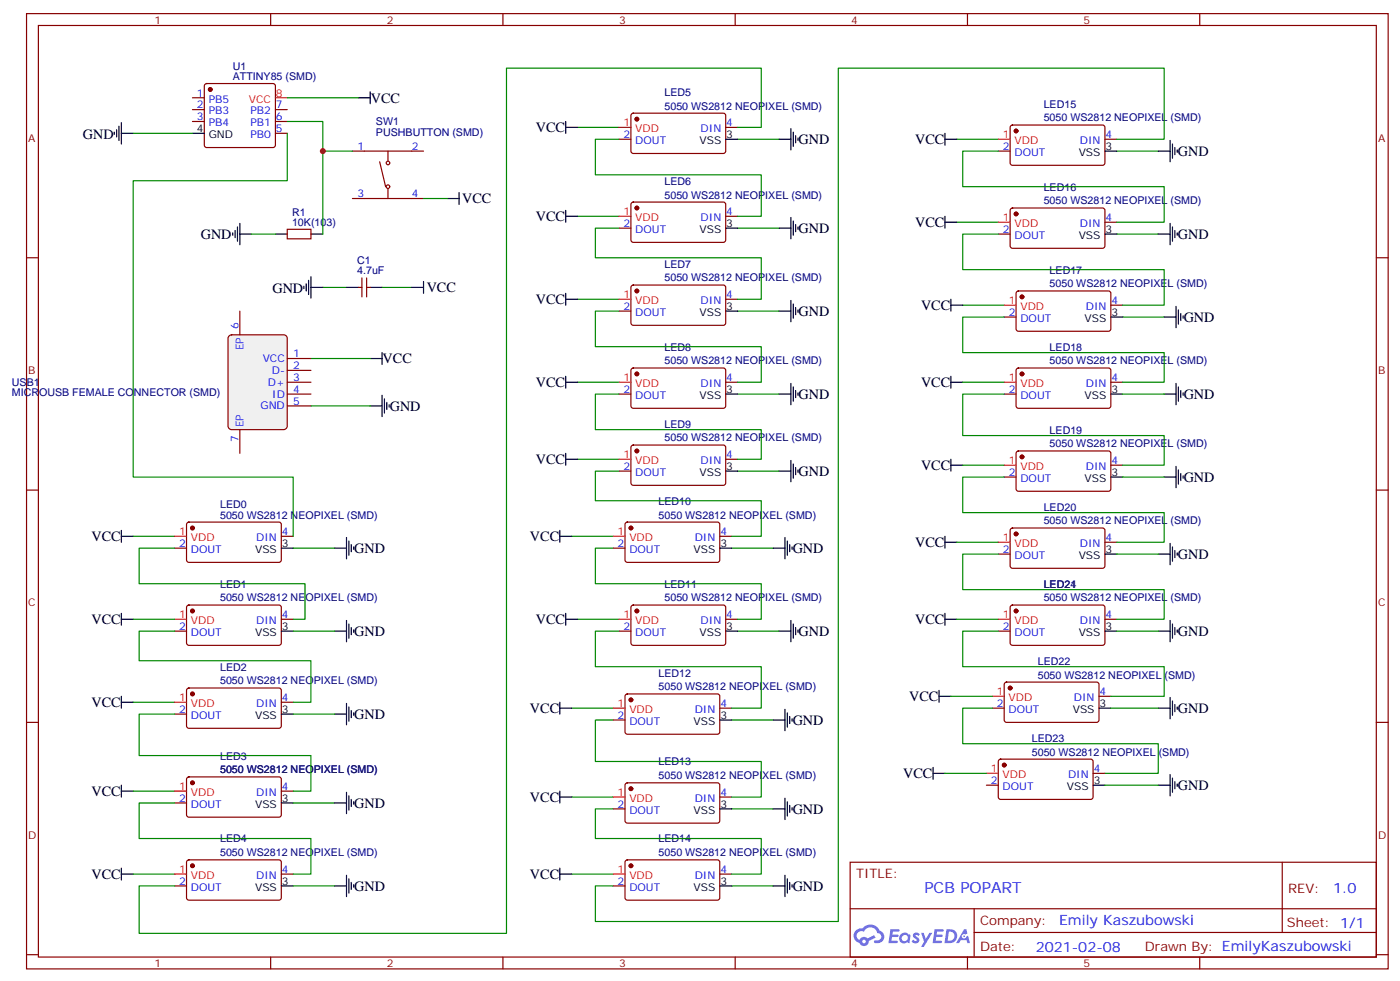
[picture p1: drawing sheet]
<svg xmlns="http://www.w3.org/2000/svg" width="417mm" height="292mm" viewBox="0 0 417 292" stroke-linecap="round" stroke-linejoin="round" font-family="sans-serif">
<g fill="none" stroke="#870000" stroke-width=".35">
<path d="M7.9 4.1h405.3v284.3h-405.3zM11.4 7.6h398.3v277.3h-398.3zM80.6 4.1v3.5M149.7 4.1v3.5M218.9 4.1v3.5M288 4.1v3.5M357.2 4.1v3.5M7.9 76.7h3.5M409.7 76.7h3.5M7.9 145.9h3.5M409.7 145.9h3.5M7.9 215h3.5"/>
<path d="M409.7 215h3.5M253.1 256.6h156.6v28.3h-156.6zM381.7 256.7v20.8M253.1 270.5h156.5M290 277.5h119.6M290 270.5v14.1M7.9 284.2h3.5M80.6 284.9v3.5M149.7 284.9v3.5M218.9 284.9v3.5M288 284.9v3.5M357.2 284.9v3.5"/>
<path d="M409.7 284.2h3.5"/>
</g>
<g fill="#5487ff">
<path d="M272.1 277.8a1.22 1.22 0 0 1 1.7 .3l-.4 .6a.47 .47 0 0 0-.3-.4 .47 .47 0 0 0-.5 .1l.1 .3a1.14 1.14 0 0 1 .8 1.7 1.14 1.14 0 0 1-1.9 0l-.2-.2 .5-.5 .7 .4a.29 .29 0 0 0 .3-.2 .29 .29 0 0 0-.3-.4 1.04 1.04 0 0 1-.5-1.7z"/>
<path d="M265.1 276.6h2.3l.4 .2-.2 .5h-1.8l-.1 .9h1.5l.3 .3-.4 .4h-1.5l-.2 1.1 1.7 .1 .2 .3-.2 .3h-2.6z"/>
<path d="M278.2 276.6h2.4l.3 .2-.1 .5h-1.9l-.1 .9h1.5l.4 .3-.4 .4h-1.6l-.1 1.1 1.7 .1 .2 .3-.2 .3h-2.7z"/>
<path d="M287 276.6h.7l.3 1.2-.6 .3a.69 .69 0 0 0-1 .3 .69 .69 0 0 0 .4 1 .69 .69 0 0 0 .9-.6l.5-.3 .6 2.2h-.8l-.3-.9h-1.7l-.5 .9h-.9z"/>
<path d="M274.2 277.7h.8l.6 1.8 1.1-1.8h.8l-2.5 4.1h-.8l.9-1.5z"/>
<path d="M281.8 276.6l-.6 4.1h1.3a2.11 2.11 0 0 0 2.5-2.1 2.11 2.11 0 0 0-2.6-2zM282.5 277.3a1.39 1.39 0 0 1 1.6 1.4 1.39 1.39 0 0 1-1.7 1.3h-.3z"/>
<path d="M268.1 278.2a1.54 1.54 0 0 0-.1 2.1 1.54 1.54 0 0 0 2.1 .2l.7 .2 .2-2.3-.1-.2-.4-.1a1.49 1.49 0 0 0-2.4 .1zM268.3 279.2a.95 .95 0 0 1 1.9 0 .95 .95 0 0 1-1.9 0z"/>
<path d="M254.8 276.9a2.18 2.18 0 0 0 1.1 3.8 1.44 1.44 0 0 0 1.6 .9 1.44 1.44 0 0 0 1.1-1.5l2.1-1-.5-.7-1.9 .9a1.47 1.47 0 0 0-2.4 .5 1.39 1.39 0 0 1-.7-2 1.39 1.39 0 0 1 2-.4 2.12 2.12 0 0 1 2.2-1.3 2.12 2.12 0 0 1 1.8 1.6 1.14 1.14 0 0 1 1.1 1.5 1.14 1.14 0 0 1-1.6 .7 .43 .43 0 0 0-.5 .3 .43 .43 0 0 0 .4 .5 1.98 1.98 0 0 0 2.5-1.2 1.98 1.98 0 0 0-1.3-2.5 3.1 3.1 0 0 0-5.2-.7l-.9 .1zM256.7 280.2a.55 .55 0 0 1 1.1 0 .55 .55 0 0 1-1.1 0z"/>
<circle cx="287" cy="278.7" r=".26"/>
</g>
<circle cx="62.6" cy="26.6" r=".53" fill="#870000" stroke="#870000" stroke-width=".35"/>
<g fill="none" stroke="#870000" stroke-width=".35">
<path d="M57.3 29.1h3.5M57.3 32.6h3.5M57.3 36.2h3.5M61.1 25.1l.4-.2h19.8l.5 .2 .2 .5v17.6l-.2 .5-.5 .2h-19.8l-.5-.2-.2-.5v-17.6zM82 32.6h3.5M82 36.2h3.5M82 39.7h3.5M104.9 59.1h21.2M104.9 45h21.2M113 48.2l1.8 7.4M115.5 45v2.8M115.5 56.3v2.8"/>
<path d="M85.5 68.3h7.1v2.8h-7.1z"/>
<circle cx="115.5" cy="55.6" r=".53"/>
<circle cx="115.5" cy="48.5" r=".53"/>
</g>
<path d="M57.3 39.7h3.5M82 69.7h3.5M92.6 69.7h3.5" fill="none" stroke="#000" stroke-width=".35"/>
<path d="M82 29.1h3.5" fill="none" stroke="#f00" stroke-width=".35"/>
<path d="M68.1 100.1l.8-.4h15.6l.8 .4 .2 .6v26.1l-.5 .9-.5 .2h-15.6l-.8-.5-.2-.6v-26.1z" fill="#f0f0f0" stroke="#870000" stroke-width=".35"/>
<g fill="none" stroke="#870000" stroke-width=".35">
<path d="M188.1 33.9l.4-.2h27.1l.4 .7v10.9l-.7 .4-27.1-.1-.4-.6v-10.6zM216 37.9h3.6M300.9 37.4l.5-.2 27.1 .1 .4 .6v10.9l-.7 .4-27.1-.1-.4-.6v-10.6zM184.3 41.5h3.5M297.2 45h3.5M328.9 41.5h3.6M184.3 67.9h3.5M188.1 60.4l.4-.3 27.1 .1 .4 .7v10.8l-.7 .4h-27.1l-.4-.7v-10.5zM216 64.4h3.6M297.2 69.7h3.5M300.9 62.1l.5-.2 27.1 .1 .4 .6v10.9l-.7 .4-27.1-.1-.4-.6v-10.6zM328.9 66.1h3.6"/>
<path d="M71.4 92.6v7.1M106.7 85.5h1M107.7 82.7v5.7M109.1 82.7v5.7M109.1 85.5h1.1M184.3 92.6h3.5M188.1 85l.4-.2 27.1 .1 .4 .6v10.9l-.7 .4h-27.1l-.4-.7v-10.6zM216 89.1h3.6M298.9 94.4h3.6M302.7 86.8l.5-.2 27.1 .1 .4 .6-.1 10.9-.6 .4-27.1-.1-.4-.6v-10.6zM330.7 90.8h3.5M85.5 117.3h7.1"/>
<path d="M85.5 113.8h7.1M85.5 110.2h7.1M85.5 106.7h7.1M184.3 117.3h3.5M188.1 109.7l.4-.2 27.1 .1 .4 .6v10.9l-.7 .4h-27.1l-.4-.7v-10.6zM216 113.8h3.6M298.9 117.3h3.6M302.7 109.7l.5-.2 27.1 .1 .4 .6-.1 10.9-.6 .4h-27.1l-.4-.7v-10.6zM330.7 113.8h3.5M71.4 127.9v7M85.5 120.8h7.1M188.1 132.7l.4-.2h27.1l.4 .7v10.8l-.7 .5-27.1-.1-.4-.6v-10.6z"/>
<path d="M216 136.7h3.6M302.7 134.4l.5-.2 27.1 .1 .4 .6-.1 10.9-.6 .4h-27.1l-.4-.7v-10.6zM330.7 138.5h3.5M55.8 155.6l.4-.2 27.1 .1 .4 .6v10.9l-.7 .4-27-.1-.5-.6v-10.6zM83.7 159.6h3.6M184.3 140.2h3.5M186.3 155.6l.5-.2 27 .1 .5 .6-.1 10.9-.6 .4-27.1-.1-.4-.6v-10.6zM214.3 159.6h3.5M298.9 142h3.6M300.9 157.4l.5-.2h27.1l.4 .7v10.8l-.7 .5-27.1-.1-.4-.6v-10.6zM52 163.2h3.5M182.5 163.2h3.6"/>
<path d="M297.2 164.9h3.5M328.9 161.4h3.6M52 187.9h3.5M55.8 180.3l.4-.2h27.1l.4 .7v10.9l-.7 .4-27-.1-.5-.6v-10.6zM83.7 184.3h3.6M184.3 187.9h3.5M188.1 180.3l.4-.2h27.1l.4 .7v10.9l-.7 .4-27.1-.1-.4-.6v-10.6zM216 184.3h3.6M297.2 187.9h3.5M300.9 180.3l.5-.2h27.1l.4 .7v10.9l-.7 .4-27.1-.1-.4-.6v-10.6zM328.9 184.3h3.6M52 212.5h3.5"/>
<path d="M55.8 205l.4-.2h27.1l.4 .7v10.9l-.7 .4-27-.1-.5-.6v-10.6zM83.7 209h3.6M182.5 214.3h3.6M186.3 206.8l.5-.2h27l.5 .7-.1 10.8-.6 .4h-27.1l-.4-.7v-10.5zM214.3 210.8h3.5M295.4 210.8h3.5M299.2 203.2l.4-.2 27.1 .1 .5 .6-.1 10.9-.6 .4h-27.1l-.5-.7v-10.6zM327.2 207.3h3.5M52 239h3.5M55.8 231.5l.4-.3 27.1 .1 .4 .7v10.8l-.7 .4h-27l-.5-.7v-10.5zM83.7 235.5h3.6M186.3 233.2l.5-.2 27 .1 .5 .6-.1 10.9-.6 .4-27.1-.1-.4-.6v-10.6z"/>
<path d="M214.3 237.2h3.5M293.7 233.7h3.5M297.4 226.2l.5-.2h27.1l.4 .7-.1 10.8-.6 .4h-27.1l-.4-.7v-10.5zM325.4 230.2h3.5M55.8 256.1l.4-.2 27.1 .1 .4 .6v10.9l-.7 .4h-27l-.5-.7v-10.6zM182.5 240.8h3.6M186.3 256.1l.5-.2 27 .1 .5 .6-.1 10.9-.6 .4h-27.1l-.4-.7v-10.6zM52 263.7h3.5M83.7 260.2h3.6M182.5 263.7h3.6M214.3 260.2h3.5"/>
</g>
<g fill="none" stroke="#000" stroke-width=".35">
<path d="M34 39.3v.7M34.7 38.6v2.1M35.4 37.6v4.2M36.1 39.7h3.6M36.1 36.5v6.4M106.7 29.1h3.5M110.2 27.3v3.6M168.4 36.2v3.5M168.4 37.9h3.5M235.4 38.3v6.3M236.1 39.3v4.3M281.3 39.7v3.5"/>
<path d="M133.1 59.1h3.6M136.7 57.3v3.6M216 41.5h3.6M231.9 41.5h3.5M236.9 40.4v2.1M237.6 41.1v.7M281.3 41.5h3.5M328.9 45h3.6M344.8 45h3.5M348.3 41.8v6.4M349 42.9v4.2M349.7 43.9v2.1"/>
<path d="M350.4 44.6v.7M69.3 69.3v.7M70 68.6v2.1M70.7 67.6v4.2M71.4 69.7h3.5M71.4 66.5v6.3M168.4 62.6v3.5M168.4 64.4h3.5M216 67.9h3.6M231.9 67.9h3.5M235.4 64.7v6.4M236.1 65.8v4.2"/>
<path d="M236.9 66.9v2.1M237.6 67.6v.7M281.3 66.1h3.5M281.3 64.4v3.5M328.9 69.7h3.6M344.8 69.7h3.5M348.3 66.5v6.3M349 67.6v4.2M349.7 68.6v2.1M350.4 69.3v.7M90.5 85.2v.7M91.2 84.5v2.1"/>
<path d="M91.9 83.4v4.3M92.6 85.5h3.5M92.6 82.4v6.3M103.2 85.5h3.5M110.2 85.5h3.5M122.6 85.5h3.5M126.1 83.8v3.5M168.4 87.3v3.5M168.4 89.1h3.5M216 92.6h3.6M231.9 92.6h3.5M235.4 89.4v6.4"/>
<path d="M236.1 90.5v4.2M236.9 91.5v2.2M237.6 92.3v.7M283.1 90.8h3.5M283.1 89.1v3.5M330.7 94.4h3.5M346.6 94.4h3.5M350.1 91.2v6.3M350.8 92.3v4.2M351.5 93.3v2.1M352.2 94v.7M110.2 106.7h3.5"/>
<path d="M113.7 105v3.5M113.7 117.7v6.3M114.4 118.7v4.2M115.1 119.8v2.1M168.4 113.8h3.5M168.4 112v3.5M216 117.3h3.6M231.9 117.3h3.5M235.4 114.1v6.4M236.1 115.2v4.2M236.9 116.2v2.2M237.6 116.9v.8"/>
<path d="M283.1 113.8h3.5M283.1 112v3.5M330.7 117.3h3.5M346.6 117.3h3.5M350.1 114.1v6.4M350.8 115.2v4.2M351.5 116.2v2.2M352.2 116.9v.8M110.2 120.8h3.5M115.9 120.5v.7M168.4 134.9v3.6M168.4 136.7h3.5"/>
<path d="M235.4 137.1v6.3M236.1 138.1v4.2M236.9 139.2v2.1M237.6 139.9v.7M283.1 136.7v3.5M283.1 138.5h3.5M350.1 138.8v6.4M350.8 139.9v4.2M36.1 157.9v3.5M36.1 159.6h3.6M103.2 160v6.3M166.7 159.6h3.5"/>
<path d="M166.7 157.9v3.5M216 140.2h3.6M231.9 140.2h3.5M233.7 160v6.3M281.3 159.6v3.6M330.7 142h3.5M346.6 142h3.5M351.5 140.9v2.2M352.2 141.6v.7M83.7 163.2h3.6M99.6 163.2h3.6M103.9 161v4.3"/>
<path d="M104.6 162.1v2.1M105.3 162.8v.7M214.3 163.2h3.5M230.2 163.2h3.5M234.4 161v4.3M235.1 162.1v2.1M235.8 162.8v.7M281.3 161.4h3.5M328.9 164.9h3.6M344.8 164.9h3.5M348.3 161.7v6.4M349 162.8v4.2"/>
<path d="M349.7 163.9v2.1M350.4 164.6v.7M36.1 182.6v3.5M36.1 184.3h3.6M83.7 187.9h3.6M99.6 187.9h3.6M103.2 184.7v6.3M103.9 185.7v4.3M104.6 186.8v2.1M105.3 187.5v.7M168.4 184.3h3.5M168.4 182.6v3.5"/>
<path d="M216 187.9h3.6M231.9 187.9h3.5M235.4 184.7v6.3M236.1 185.7v4.3M236.9 186.8v2.1M237.6 187.5v.7M281.3 184.3h3.5M281.3 182.6v3.5M328.9 187.9h3.6M344.8 187.9h3.5M348.3 184.7v6.3M349 185.7v4.3"/>
<path d="M349.7 186.8v2.1M350.4 187.5v.7M36.1 207.3v3.5M36.1 209h3.6M83.7 212.5h3.6M99.6 212.5h3.6M103.2 209.4v6.3M103.9 210.4v4.3M104.6 211.5v2.1M105.3 212.2v.7M166.7 209v3.5M166.7 210.8h3.5"/>
<path d="M214.3 214.3h3.5M230.2 214.3h3.5M233.7 211.1v6.4M234.4 212.2v4.2M235.1 213.3v2.1M235.8 214v.7M279.5 207.3h3.6M279.5 205.5v3.5M327.2 210.8h3.5M344.8 210.8h3.5M348.3 207.6v6.4M349 208.7v4.2"/>
<path d="M349.7 209.7v2.1M350.4 210.4v.7M36.1 233.7v3.5M36.1 235.5h3.6M83.7 239h3.6M99.6 239h3.6M103.2 235.8v6.4M103.9 236.9v4.2M104.6 237.9v2.2M105.3 238.7v.7M166.7 235.5v3.5M166.7 237.2h3.5"/>
<path d="M233.7 237.6v6.3M234.4 238.7v4.2M235.1 239.7v2.1M277.8 230.2h3.5M277.8 228.4v3.6M325.4 233.7h3.5M344.8 233.7h3.5M348.3 230.5v6.4M349 231.6v4.2M349.7 232.7v2.1M350.4 233.4v.7M36.1 258.4v3.5"/>
<path d="M166.7 258.4v3.5M214.3 240.8h3.5M230.2 240.8h3.5M235.8 240.4v.7M36.1 260.2h3.6M83.7 263.7h3.6M99.6 263.7h3.6M103.2 260.5v6.4M103.9 261.6v4.2M104.6 262.6v2.2M105.3 263.3v.8M166.7 260.2h3.5"/>
<path d="M214.3 263.7h3.5M230.2 263.7h3.5M233.7 260.5v6.4M234.4 261.6v4.2M235.1 262.6v2.2M235.8 263.3v.8"/>
</g>
<g fill="none" stroke="#008700" stroke-width=".35">
<path d="M39.7 39.7h17.6M85.5 36.2h10.6v33.5M85.5 39.7v14.1h-45.8v88.2h47.6v17.6M85.5 29.1h21.2M171.9 37.9h12.4M219.6 37.9h7v-17.6h-75.8v257.5h-109.4v-14.1h10.6M96.1 45h8.8M126.1 59.1h7M184.3 41.5h-7.1v10.5h49.4v12.4h-7M219.6 41.5h12.3M284.8 41.5h12.4M297.2 45h-10.6v10.6h60v10.5h-14.1"/>
<path d="M332.5 41.5h14.1v-21.2h-97v254h-72.4v-10.6h5.3M332.5 45h12.3M74.9 69.7h7.1M171.9 64.4h12.4M184.3 67.9h-7.1v8.8h49.4v12.4h-7M219.6 67.9h12.3M284.8 66.1h12.4M297.2 69.7h-10.6v10.6h60v10.5h-12.4M332.5 69.7h12.3M96.1 85.5h7.1M113.7 85.5h8.9M171.9 89.1h12.4"/>
<path d="M184.3 92.6h-7.1v10.6h49.4v10.6h-7M219.6 92.6h12.3M286.6 90.8h12.3M298.9 94.4h-12.3v10.6h60v8.8h-12.4M334.2 94.4h12.4M92.6 106.7h17.6M171.9 113.8h12.4M184.3 117.3h-7.1v10.6h49.4v8.8h-7M219.6 117.3h12.3M286.6 113.8h12.3M298.9 117.3h-12.3v12.3h60v8.9h-12.4M334.2 117.3h12.4"/>
<path d="M92.6 120.8h17.6M171.9 136.7h12.4M286.6 138.5h12.3M39.7 159.6h12.3M170.2 159.6h12.3M184.3 140.2h-7.1v8.8h49.4v10.6h-8.8M219.6 140.2h12.3M298.9 142h-12.3v10.6h60v8.8h-14.1M334.2 142h12.4M52 163.2h-10.6v10.5h49.4v10.6h-3.5M87.3 163.2h12.3M182.5 163.2h-5.3v10.5h49.4v10.6h-7"/>
<path d="M217.8 163.2h12.4M284.8 161.4h12.4M297.2 164.9h-10.6v10.6h60v8.8h-14.1M332.5 164.9h12.3M39.7 184.3h12.3M52 187.9h-10.6v8.8h51.2v12.3h-5.3M87.3 187.9h12.3M171.9 184.3h12.4M184.3 187.9h-7.1v10.5h49.4v12.4h-8.8M219.6 187.9h12.3M284.8 184.3h12.4M297.2 187.9h-10.6v10.5h60v8.9h-15.9"/>
<path d="M332.5 187.9h12.3M39.7 209h12.3M52 212.5h-10.6v12.4h51.2v10.6h-5.3M87.3 212.5h12.3M170.2 210.8h12.3M182.5 214.3h-5.3v12.4h49.4v10.5h-8.8M217.8 214.3h12.4M283.1 207.3h12.3M295.4 210.8h-8.8v10.6h58.2v8.8h-15.9M330.7 210.8h14.1M39.7 235.5h12.3M52 239h-10.6v10.6h51.2v10.6h-5.3"/>
<path d="M87.3 239h12.3M170.2 237.2h12.3M281.3 230.2h12.4M328.9 233.7h15.9M182.5 240.8h-5.3v8.8h49.4v10.6h-8.8M217.8 240.8h12.4M39.7 260.2h12.3M87.3 263.7h12.3M170.2 260.2h12.3M217.8 263.7h12.4"/>
</g>
<g fill="#870000" stroke="#870000" stroke-width=".35">
<circle cx="57.3" cy="257.7" r=".53"/>
<circle cx="57.3" cy="233" r=".53"/>
<circle cx="57.3" cy="206.6" r=".53"/>
<circle cx="57.3" cy="181.9" r=".53"/>
<circle cx="57.3" cy="157.2" r=".53"/>
<circle cx="189.6" cy="111.3" r=".53"/>
<circle cx="189.6" cy="86.6" r=".53"/>
<circle cx="189.6" cy="61.9" r=".53"/>
<circle cx="189.6" cy="35.5" r=".53"/>
<circle cx="187.8" cy="257.7" r=".53"/>
<circle cx="187.8" cy="234.8" r=".53"/>
<circle cx="187.8" cy="208.3" r=".53"/>
<circle cx="189.6" cy="181.9" r=".53"/>
<circle cx="187.8" cy="157.2" r=".53"/>
<circle cx="189.6" cy="134.2" r=".53"/>
<circle cx="304.2" cy="88.4" r=".53"/>
<circle cx="302.5" cy="63.7" r=".53"/>
<circle cx="302.5" cy="39" r=".53"/>
<circle cx="304.2" cy="111.3" r=".53"/>
<circle cx="304.2" cy="136" r=".53"/>
<circle cx="302.5" cy="158.9" r=".53"/>
<circle cx="302.5" cy="181.9" r=".53"/>
<circle cx="300.7" cy="204.8" r=".53"/>
<circle cx="298.9" cy="227.7" r=".53"/>
</g>
<g fill="none" stroke="#f00" stroke-width=".35">
<path d="M184.3 37.9h3.5M297.2 41.5h3.5M184.3 64.4h3.5M297.2 66.1h3.5M184.3 89.1h3.5M298.9 90.8h3.6M184.3 113.8h3.5M298.9 113.8h3.6M184.3 136.7h3.5M298.9 138.5h3.6M52 159.6h3.5M182.5 159.6h3.6"/>
<path d="M297.2 161.4h3.5M52 184.3h3.5M184.3 184.3h3.5M297.2 184.3h3.5M52 209h3.5M182.5 210.8h3.6M295.4 207.3h3.5M52 235.5h3.5M182.5 237.2h3.6M293.7 230.2h3.5M52 260.2h3.5M182.5 260.2h3.6"/>
</g>
<circle cx="96.1" cy="45" r=".88" fill="#c00"/>
<text font-size="4.6" fill="#00f" x="275.2" y="265.7">PCB POPART</text>
<g font-size="4.2">
<text x="110.4" y="30.7">VCC</text>
<text x="24.7" y="41.3">GND</text>
<text x="159.5" y="39.4">VCC</text>
<text x="237.7" y="42.9">GND</text>
<text x="272.4" y="42.9">VCC</text>
<text x="350.6" y="46.4">GND</text>
<text x="137.6" y="60.6">VCC</text>
<text x="159.5" y="65.9">VCC</text>
<text x="59.8" y="71.1">GND</text>
<text x="237.7" y="69.4">GND</text>
<text x="272.4" y="67.6">VCC</text>
<text x="350.6" y="71.1">GND</text>
<text x="81.1" y="87.1">GND</text>
<text x="127" y="87">VCC</text>
<text x="159.5" y="90.5">VCC</text>
<text x="237.7" y="94.1">GND</text>
<text x="274.2" y="92.3">VCC</text>
<text x="352.4" y="95.8">GND</text>
<text x="113.9" y="108.1">VCC</text>
<text x="159.5" y="115.2">VCC</text>
<text x="237.7" y="118.8">GND</text>
<text x="274.2" y="115.2">VCC</text>
<text x="352.4" y="118.8">GND</text>
<text x="116" y="122.3">GND</text>
<text x="159.5" y="138.2">VCC</text>
<text x="237.7" y="141.7">GND</text>
<text x="274.2" y="139.9">VCC</text>
<text x="352.4" y="143.5">GND</text>
<text x="27.2" y="161.1">VCC</text>
<text x="157.8" y="161.1">VCC</text>
<text x="105.4" y="164.6">GND</text>
<text x="236" y="164.6">GND</text>
<text x="272.4" y="162.9">VCC</text>
<text x="350.6" y="166.4">GND</text>
<text x="27.2" y="185.8">VCC</text>
<text x="159.5" y="185.8">VCC</text>
<text x="272.4" y="185.8">VCC</text>
<text x="105.4" y="189.3">GND</text>
<text x="237.7" y="189.3">GND</text>
<text x="350.6" y="189.3">GND</text>
<text x="270.7" y="208.7">VCC</text>
<text x="27.2" y="210.5">VCC</text>
<text x="105.4" y="214">GND</text>
<text x="157.8" y="212.3">VCC</text>
<text x="236" y="215.8">GND</text>
<text x="350.6" y="212.3">GND</text>
<text x="268.9" y="231.7">VCC</text>
<text x="27.2" y="237">VCC</text>
<text x="157.8" y="238.7">VCC</text>
<text x="350.6" y="235.2">GND</text>
<text x="105.4" y="240.5">GND</text>
<text x="236" y="242.2">GND</text>
<text x="27.2" y="261.6">VCC</text>
<text x="157.8" y="261.6">VCC</text>
<text x="105.4" y="265.2">GND</text>
<text x="236" y="265.2">GND</text>
</g>
<g font-size="4.2" fill="#00f">
<text x="396.9" y="265.9">1.0</text>
<text x="315.3" y="275.5">Emily Kaszubowski</text>
<text x="308.3" y="283.3">2021-02-08</text>
</g>
<g font-size="3.9" fill="#800">
<text x="254.8" y="261.2">TITLE:</text>
<text x="383.5" y="265.9">REV:</text>
<text x="291.8" y="275.4">Company:</text>
<text x="383.1" y="276">Sheet: 1/1</text>
<text x="291.8" y="283.1">Date:</text>
<text x="340.8" y="283.2">Drawn By: EmilyKaszubowski</text>
</g>
<g font-size="3.2" fill="#800">
<text x="46" y="7.1">1</text>
<text x="115.1" y="7.1">2</text>
<text x="184.3" y="7.1">3</text>
<text x="253.4" y="7.1">4</text>
<text x="322.6" y="7.1">5</text>
<text x="8.4" y="42.2">A</text>
<text x="410.2" y="42.2">A</text>
<text x="8.4" y="111.3">B</text>
<text x="410.2" y="111.3">B</text>
<text x="8.4" y="180.4">C</text>
<text x="410.2" y="180.4">C</text>
<text x="8.4" y="249.6">D</text>
<text x="410.2" y="249.6">D</text>
<text x="46" y="287.9">1</text>
<text x="115.1" y="287.9">2</text>
<text x="184.3" y="287.9">3</text>
<text x="253.4" y="287.9">4</text>
<text x="322.6" y="287.9">5</text>
</g>
<g font-size="3.2" fill="#000080">
<text x="69.3" y="23.8">ATTINY85 (SMD)</text>
<text x="69.3" y="20.8">U1</text>
<text x="197.8" y="28.5">LED5</text>
<text x="197.8" y="32.6">5050 WS2812 NEOPIXEL (SMD)</text>
<text x="310.7" y="32">LED15</text>
<text x="111.9" y="40.3">PUSHBUTTON (SMD)</text>
<text x="111.9" y="37.3">SW1</text>
<text x="310.7" y="36.2">5050 WS2812 NEOPIXEL (SMD)</text>
<text x="197.8" y="59.1">5050 WS2812 NEOPIXEL (SMD)</text>
<text x="197.8" y="55">LED6</text>
<text x="310.7" y="56.7">LED16</text>
<text x="86.9" y="64.1">R1</text>
<text x="310.7" y="60.9">5050 WS2812 NEOPIXEL (SMD)</text>
<text x="86.9" y="67.2">10K(103)</text>
<text x="106.3" y="81.7">4.7uF</text>
<text x="106.3" y="78.6">C1</text>
<text x="197.8" y="83.8">5050 WS2812 NEOPIXEL (SMD)</text>
<text x="197.8" y="79.7">LED7</text>
<text x="312.5" y="81.4">LED17</text>
<text x="312.5" y="85.5">5050 WS2812 NEOPIXEL (SMD)</text>
<text x="197.8" y="104.4">LED8</text>
<text x="312.5" y="104.4">LED18</text>
<text x="197.8" y="108.5">5050 WS2812 NEOPIXEL (SMD)</text>
<text x="312.5" y="108.5">5050 WS2812 NEOPIXEL (SMD)</text>
<text x="3.5" y="118">MICROUSB FEMALE CONNECTOR (SMD)</text>
<text x="3.5" y="114.9">USB1</text>
<text x="197.8" y="131.4">5050 WS2812 NEOPIXEL (SMD)</text>
<text x="197.8" y="127.3">LED9</text>
<text x="312.5" y="129.1">LED19</text>
<text x="312.5" y="133.2">5050 WS2812 NEOPIXEL (SMD)</text>
<text x="65.5" y="154.3">5050 WS2812 NEOPIXEL (SMD)</text>
<text x="65.5" y="151.3">LED0</text>
<text x="196" y="154.3">5050 WS2812 NEOPIXEL (SMD)</text>
<text x="196.1" y="150.2">LED10</text>
<text x="310.7" y="152">LED20</text>
<text x="310.7" y="156.1">5050 WS2812 NEOPIXEL (SMD)</text>
<text x="65.5" y="179">5050 WS2812 NEOPIXEL (SMD)</text>
<text x="65.5" y="174.9">LED1</text>
<text x="197.8" y="179">5050 WS2812 NEOPIXEL (SMD)</text>
<text x="197.8" y="174.9">LED11</text>
<text x="310.7" y="179">5050 WS2812 NEOPIXEL (SMD)</text>
<text x="310.7" y="174.9">LED24</text>
<text x="310.7" y="174.9">LED21</text>
<text x="308.9" y="197.8">LED22</text>
<text x="65.5" y="203.7">5050 WS2812 NEOPIXEL (SMD)</text>
<text x="65.5" y="199.6">LED2</text>
<text x="196.1" y="201.4">LED12</text>
<text x="308.9" y="202">5050 WS2812 NEOPIXEL (SMD)</text>
<text x="196" y="205.5">5050 WS2812 NEOPIXEL (SMD)</text>
<text x="307.2" y="220.8">LED23</text>
<text x="65.5" y="226.1">LED3</text>
<text x="196.1" y="227.8">LED13</text>
<text x="307.2" y="224.9">5050 WS2812 NEOPIXEL (SMD)</text>
<text x="65.5" y="230.2">5050 WS2812 NEOPIXEL (SMD)</text>
<text x="196" y="232">5050 WS2812 NEOPIXEL (SMD)</text>
<text x="65.5" y="250.8">LED4</text>
<text x="196.1" y="250.8">LED14</text>
<text x="65.5" y="254.9">5050 WS2812 NEOPIXEL (SMD)</text>
<text x="196" y="254.9">5050 WS2812 NEOPIXEL (SMD)</text>
</g>
<g font-size="3.2" fill="#00f">
<text x="58.6" y="28.8">1</text>
<text x="58.6" y="32.3">2</text>
<text x="58.6" y="35.8">3</text>
<text x="62.1" y="30.5">PB5</text>
<text x="62.1" y="34">PB3</text>
<text x="74.6" y="34">PB2</text>
<text x="82.2" y="35.8">6</text>
<text x="82.2" y="32.3">7</text>
<text x="62.1" y="37.6">PB4</text>
<text x="74.6" y="41.1">PB0</text>
<text x="74.6" y="37.6">PB1</text>
<text x="82.2" y="39.3">5</text>
<text x="185.6" y="41.1">2</text>
<text x="208.6" y="39.3">DIN</text>
<text x="216.2" y="37.6">4</text>
<text x="329.1" y="41.1">4</text>
<text x="106.4" y="44.6">1</text>
<text x="122.6" y="44.6">2</text>
<text x="189.1" y="42.9">DOUT</text>
<text x="298.5" y="44.6">2</text>
<text x="302" y="46.4">DOUT</text>
<text x="321.5" y="42.9">DIN</text>
<text x="106.4" y="58.7">3</text>
<text x="122.6" y="58.7">4</text>
<text x="208.6" y="65.8">DIN</text>
<text x="216.2" y="64">4</text>
<text x="329.1" y="65.8">4</text>
<text x="185.6" y="67.6">2</text>
<text x="189.1" y="69.3">DOUT</text>
<text x="298.5" y="69.3">2</text>
<text x="302" y="71.1">DOUT</text>
<text x="321.5" y="67.6">DIN</text>
<text x="216.2" y="88.7">4</text>
<text x="185.6" y="92.3">2</text>
<text x="189.1" y="94">DOUT</text>
<text x="208.6" y="90.5">DIN</text>
<text x="300.3" y="94">2</text>
<text x="303.8" y="95.8">DOUT</text>
<text x="323.2" y="92.3">DIN</text>
<text x="330.9" y="90.5">4</text>
<text x="71" y="97.9" transform="rotate(-90 71 97.9)">6</text>
<text x="72.5" y="104.3" transform="rotate(-90 72.5 104.3)">EP</text>
<text x="78.2" y="107.8">VCC</text>
<text x="87.3" y="106.4">1</text>
<text x="80.9" y="111.3">D-</text>
<text x="87.3" y="113.4">3</text>
<text x="87.3" y="109.9">2</text>
<text x="216.2" y="113.4">4</text>
<text x="330.9" y="113.4">4</text>
<text x="79.8" y="114.8">D+</text>
<text x="81" y="118.4">ID</text>
<text x="87.3" y="116.9">4</text>
<text x="185.6" y="116.9">2</text>
<text x="189.1" y="118.7">DOUT</text>
<text x="208.6" y="115.2">DIN</text>
<text x="300.3" y="116.9">2</text>
<text x="303.8" y="118.7">DOUT</text>
<text x="323.2" y="115.2">DIN</text>
<text x="77.5" y="121.9">GND</text>
<text x="87.3" y="120.5">5</text>
<text x="71" y="131.7" transform="rotate(-90 71 131.7)">7</text>
<text x="72.5" y="127.2" transform="rotate(-90 72.5 127.2)">EP</text>
<text x="216.2" y="136.3">4</text>
<text x="185.6" y="139.9">2</text>
<text x="189.1" y="141.6">DOUT</text>
<text x="208.6" y="138.1">DIN</text>
<text x="300.3" y="141.6">2</text>
<text x="303.8" y="143.4">DOUT</text>
<text x="323.2" y="139.9">DIN</text>
<text x="330.9" y="138.1">4</text>
<text x="76.3" y="161">DIN</text>
<text x="83.9" y="159.3">4</text>
<text x="206.8" y="161">DIN</text>
<text x="214.5" y="159.3">4</text>
<text x="329.1" y="161">4</text>
<text x="53.3" y="162.8">2</text>
<text x="56.8" y="164.6">DOUT</text>
<text x="183.9" y="162.8">2</text>
<text x="187.4" y="164.6">DOUT</text>
<text x="298.5" y="164.6">2</text>
<text x="302" y="166.3">DOUT</text>
<text x="321.5" y="162.8">DIN</text>
<text x="76.3" y="185.7">DIN</text>
<text x="83.9" y="184">4</text>
<text x="208.6" y="185.7">DIN</text>
<text x="216.2" y="184">4</text>
<text x="321.5" y="185.7">DIN</text>
<text x="329.1" y="184">4</text>
<text x="53.3" y="187.5">2</text>
<text x="56.8" y="189.3">DOUT</text>
<text x="185.6" y="187.5">2</text>
<text x="189.1" y="189.3">DOUT</text>
<text x="298.5" y="187.5">2</text>
<text x="302" y="189.3">DOUT</text>
<text x="83.9" y="208.7">4</text>
<text x="319.7" y="208.7">DIN</text>
<text x="327.3" y="206.9">4</text>
<text x="53.3" y="212.2">2</text>
<text x="56.8" y="214">DOUT</text>
<text x="76.3" y="210.4">DIN</text>
<text x="183.9" y="214">2</text>
<text x="187.4" y="215.7">DOUT</text>
<text x="206.8" y="212.2">DIN</text>
<text x="214.5" y="210.4">4</text>
<text x="296.7" y="210.4">2</text>
<text x="300.2" y="212.2">DOUT</text>
<text x="295" y="233.4">2</text>
<text x="317.9" y="231.6">DIN</text>
<text x="325.6" y="229.8">4</text>
<text x="53.3" y="238.7">2</text>
<text x="76.3" y="236.9">DIN</text>
<text x="83.9" y="235.1">4</text>
<text x="206.8" y="238.7">DIN</text>
<text x="214.5" y="236.9">4</text>
<text x="298.5" y="235.1">DOUT</text>
<text x="56.8" y="240.4">DOUT</text>
<text x="183.9" y="240.4">2</text>
<text x="187.4" y="242.2">DOUT</text>
<text x="53.3" y="263.3">2</text>
<text x="76.3" y="261.6">DIN</text>
<text x="83.9" y="259.8">4</text>
<text x="183.9" y="263.3">2</text>
<text x="206.8" y="261.6">DIN</text>
<text x="214.5" y="259.8">4</text>
<text x="56.8" y="265.1">DOUT</text>
<text x="187.4" y="265.1">DOUT</text>
</g>
<g font-size="3.2" fill="#f00">
<text x="82.2" y="28.8">8</text>
<text x="74.1" y="30.5">VCC</text>
<text x="185.6" y="37.6">1</text>
<text x="189.1" y="39.3">VDD</text>
<text x="298.5" y="41.1">1</text>
<text x="302" y="42.9">VDD</text>
<text x="185.6" y="64">1</text>
<text x="189.1" y="65.8">VDD</text>
<text x="298.5" y="65.8">1</text>
<text x="302" y="67.6">VDD</text>
<text x="185.6" y="88.7">1</text>
<text x="189.1" y="90.5">VDD</text>
<text x="300.3" y="90.5">1</text>
<text x="303.8" y="92.3">VDD</text>
<text x="185.6" y="113.4">1</text>
<text x="300.3" y="113.4">1</text>
<text x="189.1" y="115.2">VDD</text>
<text x="303.8" y="115.2">VDD</text>
<text x="185.6" y="136.3">1</text>
<text x="189.1" y="138.1">VDD</text>
<text x="300.3" y="138.1">1</text>
<text x="303.8" y="139.9">VDD</text>
<text x="53.3" y="159.3">1</text>
<text x="56.8" y="161">VDD</text>
<text x="183.9" y="159.3">1</text>
<text x="187.4" y="161">VDD</text>
<text x="298.5" y="161">1</text>
<text x="302" y="162.8">VDD</text>
<text x="53.3" y="184">1</text>
<text x="56.8" y="185.7">VDD</text>
<text x="185.6" y="184">1</text>
<text x="189.1" y="185.7">VDD</text>
<text x="298.5" y="184">1</text>
<text x="302" y="185.7">VDD</text>
<text x="53.3" y="208.7">1</text>
<text x="296.7" y="206.9">1</text>
<text x="300.2" y="208.7">VDD</text>
<text x="56.8" y="210.4">VDD</text>
<text x="183.9" y="210.4">1</text>
<text x="187.4" y="212.2">VDD</text>
<text x="295" y="229.8">1</text>
<text x="298.5" y="231.6">VDD</text>
<text x="53.3" y="235.1">1</text>
<text x="56.8" y="236.9">VDD</text>
<text x="183.9" y="236.9">1</text>
<text x="187.4" y="238.7">VDD</text>
<text x="53.3" y="259.8">1</text>
<text x="56.8" y="261.6">VDD</text>
<text x="183.9" y="259.8">1</text>
<text x="187.4" y="261.6">VDD</text>
</g>
<g font-size="3.2">
<text x="58.6" y="39.3">4</text>
<text x="62.1" y="41.1">GND</text>
<text x="216.2" y="41.1">3</text>
<text x="208.2" y="42.9">VSS</text>
<text x="321.1" y="46.4">VSS</text>
<text x="329.1" y="44.6">3</text>
<text x="208.2" y="69.3">VSS</text>
<text x="216.2" y="67.6">3</text>
<text x="321.1" y="71.1">VSS</text>
<text x="329.1" y="69.3">3</text>
<text x="208.2" y="94">VSS</text>
<text x="216.2" y="92.3">3</text>
<text x="322.9" y="95.8">VSS</text>
<text x="330.9" y="94">3</text>
<text x="208.2" y="118.7">VSS</text>
<text x="216.2" y="116.9">3</text>
<text x="322.9" y="118.7">VSS</text>
<text x="330.9" y="116.9">3</text>
<text x="208.2" y="141.6">VSS</text>
<text x="216.2" y="139.9">3</text>
<text x="322.9" y="143.4">VSS</text>
<text x="330.9" y="141.6">3</text>
<text x="75.9" y="164.6">VSS</text>
<text x="83.9" y="162.8">3</text>
<text x="206.5" y="164.6">VSS</text>
<text x="214.5" y="162.8">3</text>
<text x="321.1" y="166.3">VSS</text>
<text x="329.1" y="164.6">3</text>
<text x="75.9" y="189.3">VSS</text>
<text x="83.9" y="187.5">3</text>
<text x="208.2" y="189.3">VSS</text>
<text x="216.2" y="187.5">3</text>
<text x="321.1" y="189.3">VSS</text>
<text x="329.1" y="187.5">3</text>
<text x="75.9" y="214">VSS</text>
<text x="83.9" y="212.2">3</text>
<text x="206.5" y="215.7">VSS</text>
<text x="214.5" y="214">3</text>
<text x="319.4" y="212.2">VSS</text>
<text x="327.3" y="210.4">3</text>
<text x="325.6" y="233.4">3</text>
<text x="83.9" y="238.7">3</text>
<text x="317.6" y="235.1">VSS</text>
<text x="75.9" y="240.4">VSS</text>
<text x="206.5" y="242.2">VSS</text>
<text x="214.5" y="240.4">3</text>
<text x="83.9" y="263.3">3</text>
<text x="214.5" y="263.3">3</text>
<text x="75.9" y="265.1">VSS</text>
<text x="206.5" y="265.1">VSS</text>
</g>
</svg>
